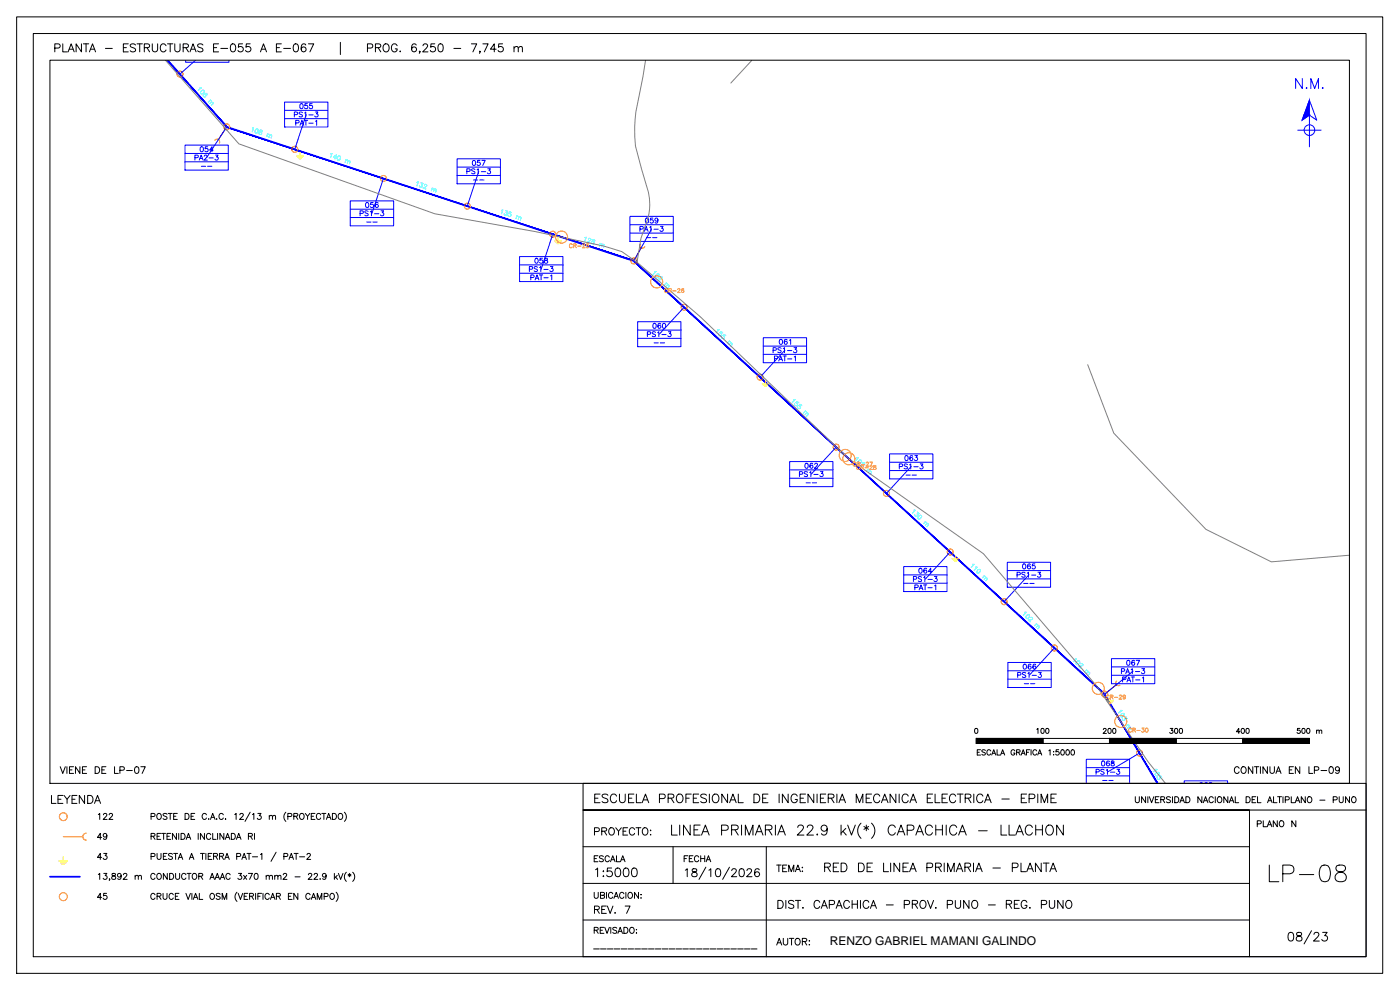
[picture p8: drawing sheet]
<svg xmlns="http://www.w3.org/2000/svg" width="420mm" height="297mm" viewBox="0 0 420 297" stroke-linecap="round" stroke-linejoin="round" font-family="sans-serif">
<!-- layer: RP_CONDUCTOR -->
<path d="M331.4 208.4l15.8 26.6h.3zM331.4 208.4l.2-.2 15.9 26.8zM190.2 78.4l141.2 130 .2-.2zM190.3 78.2l141.3 130-141.4-129.8zM68 38.2l122.2 40.2 .1-.2zM68.1 38l122.2 40.2-122.3-40zM50.1 18.1l17.9 20.1 .1-.2zM50.1 18.1h.4l17.6 19.9z" fill="#00f" stroke="#00f" stroke-width=".3"/>
<!-- layer: RP_POSTE -->
<g fill="none" stroke="#f00" stroke-width=".3">
<circle cx="54" cy="22.2" r=".9"/>
<circle cx="68" cy="38.1" r=".9"/>
<circle cx="88.5" cy="44.8" r=".9"/>
<circle cx="115.1" cy="53.5" r=".9"/>
<circle cx="140.2" cy="61.8" r=".9"/>
<circle cx="165.9" cy="70.3" r=".9"/>
<circle cx="190.2" cy="78.3" r=".9"/>
<circle cx="205.3" cy="92.2" r=".9"/>
<circle cx="228.1" cy="113.2" r=".9"/>
<circle cx="250.9" cy="134.2" r=".9"/>
<circle cx="266" cy="148" r=".9"/>
<circle cx="285.2" cy="165.6" r=".9"/>
<circle cx="301.4" cy="180.5" r=".9"/>
<circle cx="316.4" cy="194.4" r=".9"/>
<circle cx="342" cy="226" r=".9"/>
<circle cx="19" cy="245" r="1.17"/>
</g>
<!-- layer: RP_CUADROPOSTE -->
<g fill="none" stroke="#00f" stroke-width=".3">
<path d="M55.7 18.1v.6h13v-.6M58.7 18.1l-4.7 4.1M68 38.1l-6 9.2M85.4 30.6h13v7.5h-13zM85.4 33.1h13M85.4 35.6h13M91.9 34.4l-3.4 10.4M55.5 43.5h13v7.5h-13zM55.5 46h13M55.5 48.5h13M115.1 53.6l-3.5 10.4M137.2 47.7h13v7.4h-13z"/>
<path d="M137.2 50.2h13M137.2 52.6h13M143.7 51.4l-3.5 10.5M105.1 60.3h13v7.5h-13zM105.1 62.8h13M105.1 65.3h13M155.9 77h13.1v7.5h-13.1zM155.9 79.5h13.1M165.9 70.3l-3.5 10.4M189.1 64.9h13v7.5h-13zM189.1 67.4h13M189.1 69.9h13"/>
<path d="M195.6 68.7l-5.4 9.6M155.9 82h13.1M191.4 96.5h13v7.5h-13zM191.4 99h13M205.3 92.2l-7.4 8.1M191.4 101.5h13M229.1 101.3h13v7.5h-13zM229.1 103.8h13M229.1 106.3h13M235.6 105.1l-7.5 8.1M237 138.5h13v7.5h-13zM250.9 134.2l-7.4 8"/>
<path d="M267 136.2h13v7.5h-13zM267 138.7h13M273.5 139.9l-7.5 8.1M237 141h13M237 143.5h13M267 141.2h13M271.2 170h13v7.5h-13zM271.2 172.5h13M271.2 175h13M285.2 165.6l-7.5 8.1M302.3 168.7h13v7.5h-13zM302.3 171.2h13"/>
<path d="M302.3 173.7h13M308.8 172.5l-7.5 8M302.5 198.8h13v7.5h-13zM316.4 194.4l-7.4 8.1M333.6 197.6h13v7.5h-13zM302.5 201.3h13M302.5 203.8h13M333.6 200.1h13M333.6 202.6h13M340.1 201.4l-8.6 6.9M326 235v-7.2h13v7.2M326 230.3h13"/>
<path d="M326 232.8h13M342 226l-9.5 5.6M355.4 235v-.7h13v.7"/>
</g>
<!-- layer: RP_RETENIDA -->
<path d="M68 38.1l-2.4 3.8M192.1 73.3a.79 .79 0 0 0 .3 1.1 .79 .79 0 0 0 1.1-.4M192.4 74.4l-2.2 3.9M335 205.5l-3.5 2.8M335.1 204.3a.79 .79 0 0 0-.1 1.2 .79 .79 0 0 0 1.1 .1M19 251h5.8M25.9 250a1.05 1.05 0 0 0-1.1 1 1.05 1.05 0 0 0 1.1 1.1" fill="none" stroke="#f00" stroke-width=".3"/>
<!-- layer: RP_VANO -->
<g fill="none" stroke="#0ff" stroke-width=".3">
<path d="M60 26.2l.5 .1-1 .9M60.5 27.2l.5-.2a.59 .59 0 0 1 0 .9 .59 .59 0 0 1-.9-.1zM61.2 28.4a.4 .4 0 0 1 .6 .2 .4 .4 0 0 1-.4 .5 .4 .4 0 0 1-.4-.5l.9-.6 .2 .5M63 30.2l.5 .3-.6 .6M63.2 30l-.7 .6M63.4 30.7l.4 .1 .2 .2-.6 .6M75.8 38.5l.3-.2-.4 1.2M76.8 38.8l.2-.1a.59 .59 0 0 1 .4 .8 .59 .59 0 0 1-.8 .3zM78 39.1v.3a.53 .53 0 0 1 .5 .3 .53 .53 0 0 1-.2 .7l-.6-.2a.54 .54 0 0 1 .2-.6 .54 .54 0 0 1 .7 0l.1-.4zM80.3 40.4h.6l-.2 .8M80.3 40.2l-.2 .8M80.9 40.6h.7l-.2 .8"/>
<path d="M99.3 46.2l.3-.1-.4 1.2M100.9 47.4l-.8-.3 .8-.6-.4 1.2M101.5 46.9l.2-.1a.6 .6 0 0 1 .4 .8 .6 .6 0 0 1-.8 .3zM103.8 48.1l.3-.1 .3 .2-.2 .7M103.8 47.9l-.2 .8M104.4 48.4l.4-.2 .3 .2-.2 .8M125.1 54.7l.4-.1-.4 1.2M126.3 54.8l.7 .3-.5 .3a.43 .43 0 0 1 .2 .5 .43 .43 0 0 1-.4 .4 .43 .43 0 0 1-.4-.5M127.4 55.5l.3-.2 .4 .4-1.1 .7 .8 .3M129.6 56.6l.7 .1-.2 .8M129.7 56.4l-.2 .8M130.3 56.9h.6l-.2 .8"/>
<path d="M150.6 63.1l.3-.2-.4 1.3M151.7 63.2l.7 .2-.5 .4a.43 .43 0 0 1 .1 .7 .43 .43 0 0 1-.7-.3M153.5 63.8l-.6-.2-.2 .5a.46 .46 0 0 1 .7 .2 .46 .46 0 0 1-.3 .6 .46 .46 0 0 1-.6-.3M155.1 65h.6l-.2 .8M155.1 64.8l-.2 .8M155.7 65.2h.7l-.2 .8M180.1 73.2l.3-.1 .3 .2-.2 .7M180.1 73l-.2 .8M180.7 73.5l.4-.2 .3 .2-.2 .8M196.5 81.4l.4 .1-.9 .9M196.9 82.5l.6-.4a.59 .59 0 0 1 .1 .9 .59 .59 0 0 1-.9 0zM198.2 83.1l.4-.1 .2 .5-1.4 .2 .7 .6"/>
<path d="M215.4 98.9h.4l-.9 1M216.9 99.9l-.4-.4-.5 .4a.45 .45 0 0 1 .5 .4 .45 .45 0 0 1-.5 .4 .45 .45 0 0 1-.4-.5M217.8 100.7l-.4-.4-.5 .4a.46 .46 0 0 1 .6 .4 .46 .46 0 0 1-.6 .5 .46 .46 0 0 1-.3-.6M218.7 102.5l.6 .3-.5 .6M218.9 102.3l-.6 .6M219.2 103h.4l.2 .2-.5 .7M238.2 119.9h.4l-.9 .9M239.7 120.9l-.4-.4-.5 .3a.46 .46 0 0 1 .6 .5 .46 .46 0 0 1-.5 .4 .46 .46 0 0 1-.4-.5M240.6 121.7l-.4-.4-.4 .4a.46 .46 0 0 1 .5 .4 .46 .46 0 0 1-.6 .5 .46 .46 0 0 1-.3-.6M241.5 123.5h.4l.2 .3-.5 .6M241.7 123.3l-.6 .6M242 123.9l.6 .3-.5 .7"/>
<path d="M274.3 153l.4 .1-.9 .9M275.3 153.7l.5 .4-.6 .1a.43 .43 0 0 1-.2 .8 .43 .43 0 0 1-.5-.7M275.8 154.8l.4-.2a.6 .6 0 0 1 .2 .9 .6 .6 0 0 1-1-.1zM277.6 156.7h.4l.2 .2-.5 .7M277.8 156.5l-.6 .6M278.1 157.1l.6 .3-.5 .6M292 169.3h.4l-.9 1M292.9 170.1h.4l-.9 1M293.4 171.1l.5-.3a.59 .59 0 0 1 .1 .9 .59 .59 0 0 1-.9 0zM295.3 172.9h.4l.1 .3-.5 .6M295.4 172.7l-.5 .7M295.8 173.4h.4l.1 .3-.5 .6"/>
<path d="M307.6 183.7h.4l-.9 1M308.2 184.6l.4-.2a.6 .6 0 0 1 .1 .9 .6 .6 0 0 1-.9-.1zM309.3 185.3h.4l.2 .5-1.3 .2 .6 .6M310.9 187.3h.4l.2 .3-.5 .6M311.1 187.1l-.6 .7M311.4 187.8l.6 .3-.5 .6M322.7 197.6h.4l-.9 .9M323.2 198.5l.5-.2a.59 .59 0 0 1 .1 .8 .59 .59 0 0 1-.9 0zM324.4 199.2l.4-.1 .2 .6-1.4 .2 .7 .6M326 201.2l.6 .3-.5 .6M326.1 201l-.5 .6M326.5 201.6l.4 .1 .2 .2-.5 .7"/>
<path d="M336.3 214.4l.9-.3a.6 .6 0 0 1-.2 .9 .6 .6 0 0 1-.8-.3zM336.4 213.1l.4 .1-1.1 .7M337.9 215l.3 .6-.6-.1a.43 .43 0 0 1-.4 .7 .43 .43 0 0 1-.3-.7M346.8 232.1l.9-.4a.6 .6 0 0 1-.2 .9 .6 .6 0 0 1-.8-.3zM346.9 230.8l.4 .1-1.2 .6M348.3 232.7l.4 .6-.6-.1a.43 .43 0 0 1-.5 .7 .43 .43 0 0 1-.2-.8"/>
</g>
<!-- layer: RP_PTIERRA -->
<g fill="none" stroke="#ff0" stroke-width=".3">
<path d="M89.1 46.8h2M89.4 47.2h1.3M89.8 47.6h.6M90.1 45.8v1M166.5 72.3h2M166.8 72.7h1.3M167.2 73.1h.6M167.5 71.3v1M228.7 115.2h2M229.1 115.6h1.3M229.4 116h.6M229.7 114.2v1"/>
<path d="M285.7 167.6h2.1M286.1 168h1.3M286.4 168.5h.7M286.7 166.7v.9M17.7 258.3h2.6M18.1 258.9h1.7M18.6 259.4h.8M19 257.1v1.2"/>
</g>
<!-- layer: VIAS -->
<path d="M49.7 18.1l22 25.1 58.8 20.9 30.1 5.4 20.7 4.3 5.3 1.7 4.6 3.2 18.9 16.3 44.5 42.5 40.5 28.6 34 39.7 15.5 22.8 5.2 6.4M193.7 18.1l-2.9 15.5a36 36 0 0 0 1.7 17l2.1 7.1a16.1 16.1 0 0 1-.1 7.6l-2.1 6.2-1.2 7.2M225.7 18.1l-6.4 6.8M326.4 109.4l7.9 20.6 27.6 28.8 19.7 9.8 23.4-2" fill="none" stroke="#808080" stroke-width=".3"/>
<!-- layer: CRUCES -->
<g fill="none" stroke="#ff7f00" stroke-width=".3">
<circle cx="168.5" cy="71.1" r="1.81"/>
<circle cx="197.1" cy="84.6" r="1.81"/>
<circle cx="253.7" cy="136.6" r="1.81"/>
<circle cx="254.8" cy="137.6" r="1.81"/>
<circle cx="329.6" cy="206.5" r="1.81"/>
<circle cx="336.3" cy="216.5" r="1.81"/>
<circle cx="19" cy="269" r="1.2"/>
</g>
<!-- layer: MARCO -->
<path d="M5 5.1h410v286.9h-410zM10 10.1h400v276.9h-400zM15 18.1h390v216.9h-390z" fill="none" stroke="#000" stroke-width=".3"/>
<!-- layer: NM -->
<g fill="none" stroke="#00f" stroke-width=".3">
<path d="M389.5 39.1h7M393 30.1l2.2 6-2.2-1.5-2.2 1.5zM393 34.6v9.5"/>
<circle cx="393" cy="39" r="1.6"/>
</g>
<path d="M393 30.1v4.5h-1.7zM391.3 34.6l-.5 1.5 2.2-1.5z" fill="#00f" stroke="#00f" stroke-width=".3"/>
<!-- layer: ROTULO -->
<g fill="none" stroke="#000" stroke-width=".3">
<path d="M16.4 14.4h1.1a.64 .64 0 0 0 .6-.6 .64 .64 0 0 0-.6-.6h-1.1v2.4M18.8 13.2v2.4h1.4M20.4 15.6l1-2.4 .9 2.4M20.8 14.8h1.1M24.4 13.2v2.4l-1.6-2.4v2.4M25 13.2h1.6M25.8 13.2v2.4M26.8 15.6l1-2.4 .9 2.4M27.2 14.8h1.1M31.6 14.5h2.1M37 14.3h.9M38.5 13.2h-1.5v2.4h1.5"/>
<path d="M40.7 13.5a.9 .9 0 0 0-.9-.4 .9 .9 0 0 0-.7 .6l.2 .4 1.1 .4 .3 .7a1.07 1.07 0 0 1-1.6 0M41.1 13.2h1.6M41.9 13.2v2.4M43.3 14.3l1.4-.1 .2-.3-.1-.5-.5-.2h-1v2.4M44.1 14.3l.8 1.3M45.7 13.2v1.7a.81 .81 0 0 0 .8 .7 .81 .81 0 0 0 .8-.7v-1.7M49.8 13.7a.88 .88 0 0 0-1-.6 .88 .88 0 0 0-.7 1v.6a.88 .88 0 0 0 .7 .9 .88 .88 0 0 0 1-.6M50.3 13.2h1.6M51.1 13.2v2.4M52.5 13.2v1.7a.8 .8 0 0 0 .7 .7 .8 .8 0 0 0 .8-.7v-1.7M55 14.3l1.3-.1 .3-.3-.1-.5-.5-.2h-1v2.4M55.8 14.3l.8 1.3"/>
<path d="M57 15.6l.9-2.4 .9 2.4M57.4 14.8h1.1M60.9 13.5a.89 .89 0 0 0-.9-.4 .89 .89 0 0 0-.7 .6l.2 .4 1.2 .4 .2 .7a1.05 1.05 0 0 1-1.6 0M64.1 14.3h.9M65.6 13.2h-1.5v2.4h1.5M66.3 14.5h2M69.5 13.3a.76 .76 0 0 1 1.1 .3 1.12 1.12 0 0 1 .1 1.4 1.12 1.12 0 0 1-1.2 .4l-.4-.9zM72.8 13.2h-1.2l-.1 1a.85 .85 0 0 1 1.3 0 .85 .85 0 0 1-.1 1.2 .85 .85 0 0 1-1.3-.3M75.1 13.2h-1.2l-.1 1a.85 .85 0 0 1 1.3 0 .85 .85 0 0 1-.2 1.2 .85 .85 0 0 1-1.2-.3M78.2 15.6l.9-2.4 .9 2.4M78.5 14.8h1.2M83 14.3h.9"/>
<path d="M84.4 13.2h-1.4v2.4h1.4M85.1 14.5h2.1M88.3 13.3a.76 .76 0 0 1 1.2 .3l.1 .6a1.03 1.03 0 0 1-.9 1.4 1.55 1.55 0 0 1-.4-2.3zM91.8 13.5a.67 .67 0 0 0-.7-.4 .67 .67 0 0 0-.6 .5 1.38 1.38 0 0 0 .6 2 .75 .75 0 0 0 .8-.7 .75 .75 0 0 0-.7-.8 .75 .75 0 0 0-.8 .7M92.6 13.2h1.5l-1.1 2.4M102.2 12.7v3.7M110.3 14.4l1.4-.1 .2-.3-.1-.6-.5-.2h-1v2.4M112.7 14.3l1.3-.1 .3-.6-.6-.4h-1v2.4M113.5 14.3l.8 1.3M115.4 13.3a1.19 1.19 0 0 1 1.5 .8 1.19 1.19 0 0 1-.8 1.5 1.25 1.25 0 0 1-1.2-.9 1.25 1.25 0 0 1 .5-1.4zM119.2 13.7a.88 .88 0 0 0-1-.6 .88 .88 0 0 0-.7 1v.6a.86 .86 0 0 0 .8 .9 .86 .86 0 0 0 .9-.9h-.6M120 15.4h.2z"/>
<path d="M124.9 13.5a.69 .69 0 0 0-1-.2 1.38 1.38 0 0 0 .4 2.3 .75 .75 0 0 0 .7-.8 .75 .75 0 0 0-.7-.7 .75 .75 0 0 0-.8 .7M126 15.4h-.2h.2l-.2 .6M127 13.7l.2-.4 .7-.1 .3 .2 .1 .5-1.4 1.7h1.5M130.5 13.2h-1.2l-.1 1a.84 .84 0 0 1 1.3 0 .84 .84 0 0 1-.1 1.2 .84 .84 0 0 1-1.3-.3M131.8 13.3a.76 .76 0 0 1 1.1 .3l.1 .6a1.03 1.03 0 0 1-.9 1.4 1.55 1.55 0 0 1-.3-2.3zM136.2 14.5h2.1M141.5 13.2h1.6l-1.2 2.4M144.1 15.4h-.2h.2l-.2 .6M144.9 13.2h1.6l-1.1 2.4M148.9 14.8h-1.7l1.1-1.6v2.4M150.8 13.2h-1.1l-.1 1a.84 .84 0 0 1 1.3 0 .84 .84 0 0 1-.2 1.2 .84 .84 0 0 1-1.2-.3M154.3 14.4l.5-.4 .6 .1 .1 1.5"/>
<path d="M154.3 14v1.6M155.5 14.4l.6-.4 .6 .1 .1 1.5M292.7 218.6a.74 .74 0 0 1 .9 .6 .74 .74 0 0 1-.5 .9l-.6-.3zM175 235h235v52h-235zM293 221.6h20v1.5h-20zM293.3 225.7h.6M294.3 224.9h-1v1.7h1M295.7 225.2l-.4-.3-.6 .3v.3l1 .4v.4l-.4 .3-.6-.3M297.3 225.3a.59 .59 0 0 0-.6-.4 .59 .59 0 0 0-.5 .7v.3a.59 .59 0 0 0 .5 .7 .59 .59 0 0 0 .6-.4M297.6 226.6l.6-1.7 .7 1.7M297.9 226h.7M299.2 224.9v1.7h.9"/>
<path d="M300.3 226.6l.6-1.7 .6 1.7M300.5 226h.8M304.6 225.3a.59 .59 0 0 0-.7-.4 .59 .59 0 0 0-.5 .7v.3a.57 .57 0 0 0 .6 .7 .57 .57 0 0 0 .6-.7h-.4M305.1 225.7l.9-.1 .1-.5-1-.2v1.7M305.6 225.7l.6 .9M306.5 226.6l.6-1.7 .6 1.7M306.7 226h.8M308.1 225.7h.6M309.1 224.9h-1v1.7M309.4 224.9v1.7M311.1 225.3a.59 .59 0 0 0-.7-.4 .59 .59 0 0 0-.4 .7v.3a.59 .59 0 0 0 .4 .7 .59 .59 0 0 0 .7-.4M311.4 226.6l.6-1.7 .6 1.7"/>
<path d="M311.7 226h.7M313 221.6h20v1.5h-20zM314.8 225.3l.4-.4v1.7M316.2 225.5h.1M316.2 226.4h.1M317.7 224.9h-.7l-.1 .7a.57 .57 0 0 1 .9 0 .57 .57 0 0 1-.2 .9 .57 .57 0 0 1-.8-.2M318.6 225a.79 .79 0 0 1 .9 .6 .79 .79 0 0 1-.5 1l-.6-.3-.1-.7zM320.1 225a.79 .79 0 0 1 .9 .6 .79 .79 0 0 1-.5 1l-.5-.3-.1-.7zM321.6 225a.79 .79 0 0 1 1 .6 .79 .79 0 0 1-.6 1l-.5-.3-.1-.7zM333 221.6h20v1.5h-20zM340.7 239v1.3l.5 .5 .6-.2 .1-1.6M343.8 239v1.8l-1.2-1.8v1.8"/>
<path d="M344.5 239v1.8M344.9 239l.7 1.8 .7-1.8M346.7 239.9h.7M347.8 239h-1.1v1.8h1.1M348.4 239.9l1-.1 .1-.6-1.1-.2v1.8M349 239.9l.5 .9M351.3 239.3l-.5-.3-.6 .1v.6l.9 .4 .2 .5-.5 .2-.7-.2M351.9 239v1.8M352.6 239h.5a.95 .95 0 0 1 .7 .9 .95 .95 0 0 1-.7 .9h-.5zM353 221.6h20v1.5h-20zM355.9 239h.6a.95 .95 0 0 1 .6 .9 .95 .95 0 0 1-.6 .9h-.6zM360.7 239v1.8l-1.2-1.8v1.8"/>
<path d="M364.1 239.5a.66 .66 0 0 0-.7-.5 .66 .66 0 0 0-.6 .7v.5a.67 .67 0 0 0 .6 .6 .67 .67 0 0 0 .7-.4M364.7 239v1.8M365.5 239.3l.2-.2a.84 .84 0 0 1 1 .8 .84 .84 0 0 1-1 .9l-.4-.6zM368.5 239v1.8l-1.2-1.8v1.8M370.7 239v1.8h1.1M373 221.6h20v1.5h-20zM374 239h.6a.97 .97 0 0 1 .6 .9 .97 .97 0 0 1-.6 .9h-.6zM375.8 239.9h.7M376.9 239h-1.1v1.8h1.1M377.4 239v1.8h1M382.2 239v1.8h1M383.4 239h1.2"/>
<path d="M384 239v1.8M385 239v1.8M385.7 240l1.1-.1v-.7l-1.1-.2v1.8M387.5 239v1.8h1.1M391.7 239v1.8l-1.2-1.8v1.8M392.7 239.1a.84 .84 0 0 1 1 .8 .84 .84 0 0 1-1 .9l-.4-.6zM400.1 240l1.1-.1v-.7l-1.1-.2v1.8M401.9 239v1.3l.5 .5 .6-.2 .1-1.6M405 239v1.8l-1.2-1.8v1.8M406 239.1a.84 .84 0 0 1 1 .8 .84 .84 0 0 1-1 .9l-.4-.6zM175 254h200M201.5 247.6v3h1.8"/>
<path d="M202 254v11.1M204 247.6v3M207.1 247.6v3l-2-3v3M208.3 249h1.1M210.1 247.6h-1.8v3h1.8M210.5 250.6l1.2-3 1.1 3M211 249.5h1.4M216.6 249.1l1.7-.1a.79 .79 0 0 0 .2-.9 .79 .79 0 0 0-.7-.5h-1.2v3M219.6 249l1.7-.2 .3-.4-.2-.6-.6-.2h-1.2v3M220.6 249l1 1.6M222.5 247.6v3M223.7 250.6v-3l1.1 3 1.2-3v3"/>
<path d="M226.7 250.6l1.1-3 1.2 3M227.1 249.5h1.5M229.7 249l1.7-.2 .3-.4-.1-.6-.6-.2h-1.3v3M230 254v33M230.7 249l1 1.6M232.7 247.6v3M233.4 250.6l1.1-3 1.2 3M233.8 249.5h1.5M239.4 248.3l.2-.5 .4-.2 .8 .1a.66 .66 0 0 1 .2 1l-1.7 1.9h2M242.3 248.3l.1-.5 .4-.2 .9 .1a.66 .66 0 0 1 .1 1l-1.7 1.9h2M245.3 250.3v.3zM248.3 248.5a.93 .93 0 0 1-1.3 .9 .93 .93 0 0 1-.4-1.5 .93 .93 0 0 1 1.5 .1 2.71 2.71 0 0 1-.3 2.4 .87 .87 0 0 1-1.3-.3"/>
<path d="M252.4 247.6v3M253 249.4l1 1.2M253.8 248.5l-1.4 1.5M254.4 247.6l1.1 3 1.2-3M258.4 247a3.1 3.1 0 0 0 0 4.6M259.3 248l1.4 .8M260 247.6v1.7M260.7 248l-1.4 .8M261.6 247a3.1 3.1 0 0 1 0 4.6M268.7 248.3a1.1 1.1 0 0 0-1.3-.8 1.1 1.1 0 0 0-.8 1.2 1.32 1.32 0 0 0 .2 1.4 1.32 1.32 0 0 0 1.5 .3l.4-.6M269.3 250.6l1.1-3 1.1 3M269.7 249.5h1.4"/>
<path d="M272.3 249.1h1.3a.78 .78 0 0 0 .7-.8 .78 .78 0 0 0-.7-.7h-1.3v3M274.8 250.6l1.2-3 1.1 3M275.3 249.5h1.4M279.8 248.3a1.1 1.1 0 0 0-1.2-.8 1.1 1.1 0 0 0-.9 1.2 1.31 1.31 0 0 0 .3 1.4 1.31 1.31 0 0 0 1.4 .3l.4-.6M280.8 249h2M280.8 247.6v3M282.8 247.6v3M284 247.6v3M287.1 248.3a1.1 1.1 0 0 0-1.2-.8 1.1 1.1 0 0 0-.9 1.2 1.31 1.31 0 0 0 .3 1.4 1.31 1.31 0 0 0 1.4 .3l.4-.6M287.7 250.6l1.1-3 1.2 3M288.1 249.5h1.5M293.7 249.3h2.6"/>
<path d="M300.4 247.6v3h1.7M302.8 247.6v3h1.7M304.8 250.6l1.2-3 1.1 3M305.3 249.5h1.4M309.8 248.3a1.1 1.1 0 0 0-1.2-.8 1.1 1.1 0 0 0-.9 1.2 1.31 1.31 0 0 0 .3 1.4 1.31 1.31 0 0 0 1.4 .3l.4-.6M310.8 249h2M310.8 247.6v3M312.8 247.6v3M314.1 248a1.1 1.1 0 0 1 1.3-.4 1.1 1.1 0 0 1 .7 1.1 1.32 1.32 0 0 1-.3 1.4 1.32 1.32 0 0 1-1.4 .3 1.85 1.85 0 0 1-.3-2.4zM319.1 247.6v3l-2-3v3M354.1 240.8l.7-1.8 .7 1.8M354.4 240.2h.8"/>
<path d="M361.1 240.8l.7-1.8 .7 1.8M361.4 240.2h.8M368.9 240.8l.7-1.8 .7 1.8M369.2 240.2h.8M380.4 240.8l.7-1.8 .7 1.8M380.7 240.2h.8M388.7 240.8l.7-1.8 .7 1.8M389 240.2h.8M396.1 240.1h1.5M410 243h-235h200v44M175 276h200M175 265.1h200"/>
<path d="M178.3 267.7v1.3l.5 .5 .7-.2v-1.6M178.3 279.1l1.1-.1 .1-.6-1.2-.2v1.8M178.9 279.1l.6 .9M180.1 279.1h.7M180.2 268.6l1.1-.1v-.6l-1.1-.2v1.8l1.1-.1 .1-.4-.4-.4M181.3 278.2h-1.2v1.8h1.2M181.5 278.2l.7 1.8 .7-1.8M182 267.7v1.8M183.3 278.2v1.8M183.9 268.2a.66 .66 0 0 0-.8-.5 .66 .66 0 0 0-.5 .7 .74 .74 0 0 0 .2 1 .74 .74 0 0 0 1-.1l.1-.2M184.2 269.5l.7-1.8 .7 1.8M184.5 269h.9"/>
<path d="M185.1 278.5l-.4-.3-.8 .3 .2 .4 1 .6v.3l-.4 .2-.8-.2M185.7 279.4h.9M187.2 268.2a.66 .66 0 0 0-.7-.5 .66 .66 0 0 0-.6 .7 .74 .74 0 0 0 .3 1 .74 .74 0 0 0 1-.1v-.2M187.2 278.2h.6a.95 .95 0 0 1 .7 .9 .95 .95 0 0 1-.7 .9h-.6zM187.8 267.7v1.8M188.8 267.8a.84 .84 0 0 1 1 .8 .84 .84 0 0 1-1 .9l-.4-.6zM189.3 278.3a.84 .84 0 0 1 1.1 .8 .84 .84 0 0 1-1.1 .9l-.3-.6zM190.9 278.9h.2zM190.9 280h.2zM191.6 267.7v1.8l-1.2-1.8v1.8M192.3 268.4h.2zM192.3 269.5h.2z"/>
<path d="M205.7 261.1l.5-.4v2.3M207.8 260.8a.49 .49 0 0 0 .3 .8l.4 .1a.69 .69 0 0 1 .7 .6 .69 .69 0 0 1-.6 .7h-.4a.69 .69 0 0 1-.6-.7 .69 .69 0 0 1 .7-.6l.4-.1a.47 .47 0 0 0 .3-.8zM211.8 260.2l-2 3.6M212.7 261.1l.6-.4v2.3M215 260.8a.8 .8 0 0 1 1.2 .3 1.13 1.13 0 0 1 .1 1.3 1.13 1.13 0 0 1-1.3 .5 1.88 1.88 0 0 1 0-2.1zM218.9 260.2l-2 3.6M219.6 261.2l.5-.5h.4l.5 .4-.4 .8-1.1 1.1h1.6M222.1 260.8a.8 .8 0 0 1 1.2 .3 1.13 1.13 0 0 1 .1 1.3 1.13 1.13 0 0 1-1.3 .5l-.3-.9zM224.2 261.2l.4-.5h.5l.5 .4-.4 .8-1.1 1.1h1.6M227.8 261a.7 .7 0 0 0-1-.2 1.36 1.36 0 0 0 .5 2.2 .75 .75 0 0 0 .7-.7 .75 .75 0 0 0-.8-.7 .75 .75 0 0 0-.7 .6M185.4 280l.7-1.8 .7 1.8"/>
</g>
<!-- layer: 0 -->
<g fill="#000" stroke="#000" stroke-width=".3">
<path d="M293 221.6l20 1.5v-1.5zM293 221.6l20 1.5h-20z"/>
<path d="M333 221.6l20 1.5v-1.5zM333 221.6l20 1.5h-20z"/>
<path d="M373 221.6l20 1.5v-1.5zM373 221.6l20 1.5h-20z"/>
</g>
<!-- layer: RP_LEYENDA -->
<g fill="none" stroke="#000" stroke-width=".3">
<path d="M45.3 245l1.1-.1v-.7l-1.1-.1v1.8M45.3 250.9l1.1-.1v-.6l-1.1-.2v1.8M45.3 257l1.1-.1v-.7l-1.1-.1v1.8M45.9 250.9l.6 .9M47.1 256.1v1.2l.5 .6 .6-.3 .1-1.5M47.1 250.9h.7M47.2 244.3l.2-.2a.84 .84 0 0 1 1 .9 .84 .84 0 0 1-1 .8l-.3-.6zM48.2 250h-1.1v1.8h1.1M48.5 250h1.2M49 256.9h.7M49.1 250v1.8M50.1 244.3l-.4-.2-.8 .2 .2 .4 .9 .5 .1 .4-.4 .3-.8-.3"/>
<path d="M50.1 256.1h-1.1v1.8h1.1M50.1 250.9h.7M50.5 244.1h1.2M51.1 244.1v1.8M51.2 250h-1.1v1.8h1.1M51.8 256.3l-.5-.2-.7 .2 .1 .4 1 .5-.1 .6-.6 .1-.4-.3M52.1 244.9h.7M52.1 256.1h1.2M52.7 256.1v1.8M53 250v1.8l-1.2-1.8v1.8M53.2 244.1h-1.1v1.8h1.1M53.5 257.9l.7-1.8 .6 1.8"/>
<path d="M53.6 250v1.8M53.7 257.2h.9M54.3 250h.6a.95 .95 0 0 1 .7 .9 .95 .95 0 0 1-.7 .9h-.6zM55.5 244.1h.6a.96 .96 0 0 1 .7 .9 .96 .96 0 0 1-.7 .9h-.6zM55.9 251.8l.7-1.8 .6 1.8M56.1 251.3h.9M56.8 257.9l.7-1.8 .7 1.8M57.1 257.2h.8M57.3 244.9h.7M58.4 244.1h-1.1v1.8h1.1M59.5 250v1.8M60.2 256.1h1.2"/>
<path d="M60.8 256.1v1.8M61.4 250v1.8l-1.2-1.8v1.8M61.8 256.1v1.8M62 244.5a.67 .67 0 0 0-.8-.4 .67 .67 0 0 0-.5 .6 .75 .75 0 0 0 .2 1 .75 .75 0 0 0 1-.1l.1-.2M62.5 256.9h.7M62.6 245.8h.1zM63.2 245.9l.6-1.8 .7 1.8M63.2 250.5a.67 .67 0 0 0-.7-.5 .67 .67 0 0 0-.5 .7v.5a.67 .67 0 0 0 .5 .6 .67 .67 0 0 0 .7-.4M63.4 245.2h.9M63.6 256.1h-1.1v1.8h1.1M63.8 250v1.8h1.1M64.1 256.9l1-.1 .1-.6-1.1-.1v1.8"/>
<path d="M64.7 256.9l.6 1M65 245.8h.1zM65.3 250v1.8M65.9 256.9l1-.1 .1-.6-1.1-.1v1.8M66.5 256.9l.6 1M67 244.5a.67 .67 0 0 0-.7-.4 .67 .67 0 0 0-.6 .6 .75 .75 0 0 0 .2 1 .75 .75 0 0 0 1-.1l.1-.2M67.2 250v1.8l-1.2-1.8v1.8M67.4 257.9l.7-1.8 .7 1.8M67.6 245.8h.2zM67.6 251.8l.7-1.8 .7 1.8M67.7 257.2h.9M67.9 251.3h.8"/>
<path d="M69.4 250h.6a.97 .97 0 0 1 .6 .9 .97 .97 0 0 1-.6 .9h-.6zM70.4 244.4l.5-.3v1.8M71 251.8l.6-1.8 .7 1.8M71 257l1.1-.1 .1-.7-1.2-.1v1.8M71.2 251.3h.9M72 244.5l.3-.4 .7 .3-1.1 1.5h1.2M72.6 257.9l.7-1.8 .7 1.8M72.8 257.2h.9M74.1 256.1h1.2M74.5 250.9l1.1-.1 .1-.6-1.2-.2v1.8M74.7 256.1v1.8M75.1 243.7l-1.6 2.8"/>
<path d="M75.2 250.9l.6 .9M75.8 244.4l.4-.3v1.8M75.8 257.1h1.5M76.4 250v1.8M77.4 244.1h.9l-.5 .6a.6 .6 0 0 1 .6 .6 .6 .6 0 0 1-.5 .6 .6 .6 0 0 1-.7-.4M78.2 256.4l.4-.3v1.8M80.8 245l.4-.3h.5l.1 1.2M80.8 244.7v1.2M81.8 245l.4-.3h.4l.1 1.2M82.9 255.7l-1.6 2.8M85.2 257l1-.1 .1-.7-1.1-.1v1.8M85.8 243.7a1.88 1.88 0 0 0 0 2.8"/>
<path d="M86.4 245l1-.1 .1-.7-1.1-.1v1.8M86.7 257.9l.7-1.8 .7 1.8M87 257.2h.8M88.2 244.9l1-.1 .1-.6-1.1-.1v1.8M88.3 256.1h1.2M88.8 244.9l.6 1M88.9 256.1v1.8M89.9 257.1h1.5M90.1 244.3l.2-.2a.84 .84 0 0 1 1 .9 .84 .84 0 0 1-1 .8l-.4-.6zM91.6 244.1l.7 .8v1M92.1 256.5l.4-.4h.5l.2 .3-.3 .6-.8 .9h1.1M93 244.1l-.7 .8"/>
<path d="M93.4 244.9h.7M94.5 244.1h-1.1v1.8h1.1M96.2 244.5a.67 .67 0 0 0-.7-.4 .67 .67 0 0 0-.5 .6 .75 .75 0 0 0 .2 1 .75 .75 0 0 0 1-.1v-.2M96.6 244.1h1.2M97.2 244.1v1.8M98 245.9l.6-1.8 .7 1.8M98.2 245.2h.9M99.8 244.1h.6a.95 .95 0 0 1 .6 .9 .95 .95 0 0 1-.6 .9h-.6zM101.6 244.3l.2-.2a.84 .84 0 0 1 1.1 .9 .84 .84 0 0 1-1.1 .8l-.3-.6zM103.4 243.7a1.88 1.88 0 0 1 0 2.8M29.5 262.4l.4-.3v1.7M31.1 262.1h1l-.5 .6a.6 .6 0 0 1 .4 1 .6 .6 0 0 1-1-.2"/>
<path d="M32.9 263.8h-.1h.1l-.1 .4M33.7 262.1v.5l.8 .3 .2 .4a.63 .63 0 0 1-.5 .6 .63 .63 0 0 1-.7-.4l.3-.6 .8-.4v-.4zM36.4 262.6a.56 .56 0 0 1-.8 .5 .56 .56 0 0 1-.2-.9 .56 .56 0 0 1 .9 .1l.1 .3a.85 .85 0 0 1-.7 1.2l-.4-.2M37 262.5l.4-.4h.3l.4 .3-.3 .6-.8 .8h1.2M40.6 263l.4-.4 .4 .1 .1 1.1M40.6 262.6v1.2M41.5 263l.4-.4 .5 .1v1.1M46.5 262.5a.65 .65 0 0 0-.7-.5 .65 .65 0 0 0-.5 .7v.5a.65 .65 0 0 0 .5 .7 .65 .65 0 0 0 .7-.5M46.5 268.5a.65 .65 0 0 0-.7-.5 .65 .65 0 0 0-.5 .7v.5a.65 .65 0 0 0 .5 .7 .65 .65 0 0 0 .7-.5M47.1 268.9l1.1-.1v-.6l-1.1-.2v1.9M47.4 262.1a.84 .84 0 0 1 1 .8 .84 .84 0 0 1-1 .9l-.3-.6zM47.7 268.9l.6 1"/>
<path d="M48.9 268v1.3l.5 .6 .6-.3 .1-1.6M50.2 262.1v1.7l-1.2-1.7v1.7M50.9 262.1h.6a.95 .95 0 0 1 .6 .8 .95 .95 0 0 1-.6 .9h-.6zM52 268.5a.65 .65 0 0 0-.7-.5 .65 .65 0 0 0-.6 .7v.5a.65 .65 0 0 0 .6 .7 .65 .65 0 0 0 .7-.5M52.6 268.9h.7M52.7 262.1v1.2l.5 .5 .6-.2 .1-1.5M53.7 268h-1.1v1.9h1.1M55.8 262.5a.67 .67 0 0 0-.8-.5 .67 .67 0 0 0-.5 .7v.5a.67 .67 0 0 0 .5 .7 .67 .67 0 0 0 .8-.5M55.8 268l.7 1.9 .6-1.9M56.1 262.1h1.2M56.7 262.1v1.7M57.6 268v1.9"/>
<path d="M57.8 262.3l.2-.2a.84 .84 0 0 1 1.1 .8 .84 .84 0 0 1-1.1 .9l-.3-.6zM58 269.9l.7-1.9 .7 1.9M58.3 269.2h.8M59.6 262.9l1.1-.1 .1-.6-1.2-.1v1.7M59.8 268v1.9h1.1M60.2 262.9l.7 .9M63 263.8l.7-1.7 .7 1.7M63.2 263.3h.9M63.3 268.1a.84 .84 0 0 1 1.1 .9 .84 .84 0 0 1-1.1 .8l-.3-.6zM64.5 263.8l.7-1.7 .7 1.7M64.8 263.3h.8M66.1 263.8l.7-1.7 .6 1.7"/>
<path d="M66.1 268.3l-.5-.3-.7 .3 .1 .4 1.1 .6v.3l-.5 .3-.7-.3M66.3 263.3h.9M66.7 269.9v-1.9l.7 1.9 .7-1.9v1.9M69.1 262.5a.65 .65 0 0 0-.8-.5 .65 .65 0 0 0-.5 .7v.5a.65 .65 0 0 0 .5 .7 .65 .65 0 0 0 .8-.5M71.1 267.7a1.88 1.88 0 0 0 0 2.8M71.5 268l.7 1.9 .6-1.9M71.6 262.1h.9l-.5 .6a.6 .6 0 0 1 .4 1 .6 .6 0 0 1-1-.2M73.1 262.6l.9 1.2M73.3 268.9h.7M74 262.6l-.9 1.2M74.4 268h-1.1v1.9h1.1M74.5 262.1h1.3l-.9 1.7"/>
<path d="M74.9 268.9l1-.1 .1-.6-1.1-.2v1.9M75.5 268.9l.6 1M76.5 262.1h.3a.93 .93 0 0 1 .7 .8 .93 .93 0 0 1-.7 .9 1.12 1.12 0 0 1-.3-1.7zM76.7 268v1.9M77.4 268.9h.7M78.5 268h-1.1v1.9M78.9 268v1.9M79.9 263l.4-.4 .4 .1 .1 1.1M79.9 262.6v1.2M80.8 263l.4-.4 .5 .1 .1 1.1M80.8 268.5a.66 .66 0 0 0-.7-.5 .66 .66 0 0 0-.6 .7 .74 .74 0 0 0 .3 1 .74 .74 0 0 0 .9-.1l.1-.2M81.2 269.9l.7-1.9 .6 1.9"/>
<path d="M81.4 269.2h.9M82.4 263l.5-.4 .4 .1 .1 1.1M82.4 262.6v1.2M83 268.9l1-.1 .1-.6-1.1-.2v1.9M83.4 263l.4-.4 .4 .1 .1 1.1M83.6 268.9l.6 1M85 262.5l.4-.4h.5l.1 .3-.2 .6-.9 .8h1.2M86.6 268.9h.6M87.7 268h-1.1v1.9h1.1M88.5 263.1h1.6M89.4 268v1.9l-1.2-1.9v1.9M92.6 262.5l.3-.4h.5l.2 .3-.3 .6-.8 .8h1.2"/>
<path d="M93.1 268.5a.66 .66 0 0 0-.8-.5 .66 .66 0 0 0-.5 .7 .74 .74 0 0 0 .2 1 .74 .74 0 0 0 1-.1l.1-.2M93.4 269.9l.7-1.9 .7 1.9M93.7 269.2h.8M94.3 262.5l.3-.4h.5l.2 .3-.3 .6-.8 .8h1.2M95.2 269.9v-1.9l.7 1.9 .7-1.9v1.9M96 263.8h.2zM97.3 269l1-.1 .1-.7-1.1-.2v1.9M97.9 262.6a.56 .56 0 0 1-.8 .5 .56 .56 0 0 1-.2-.9 .56 .56 0 0 1 .9 .1l.1 .3a.85 .85 0 0 1-.7 1.2l-.4-.2M99.2 268.3l.1-.2a.83 .83 0 0 1 1.1 .9 .83 .83 0 0 1-1.1 .8l-.3-.6zM100.4 262.1v1.7M100.7 263.2l.6 .6M100.9 267.7a1.88 1.88 0 0 1 0 2.8"/>
<path d="M101.2 262.6l-.8 .9M101.6 262.1l.6 1.7 .7-1.7M103.9 261.7a1.85 1.85 0 0 0 0 2.7M104.5 262.3l.8 .5M104.9 262.1v1M105.3 262.3l-.8 .5M105.8 261.7a1.81 1.81 0 0 1 0 2.7"/>
</g>
<!-- layer: RP_CONDUCTOR -->
<path d="M15 263h9" fill="none" stroke="#00f" stroke-width=".51"/>
<text font-size="8.8" x="379.6" y="265.6">LP-08</text>
<text font-size="7.5" x="385.2" y="284.3">08/23</text>
<text font-size="6.6" fill="#00f" x="387.7" y="27.9">N.M.</text>
<g font-size="5.7">
<text x="14.1" y="242.4">LEYENDA</text>
<text x="177.1" y="242">ESCUELA PROFESIONAL DE INGENIERIA MECANICA ELECTRICA - EPIME</text>
<text x="177.1" y="251.9">PROYECTO:</text>
<text x="246.2" y="262.8">RED DE LINEA PRIMARIA - PLANTA</text>
<text x="177.4" y="264.2">1:5000</text>
<text x="232.1" y="273.8">DIST. CAPACHICA - PROV. PUNO - REG. PUNO</text>
</g>
<g font-size="5.3">
<text x="231.8" y="262.8">TEMA:</text>
<text x="177.1" y="275.2">REV. 7</text>
</g>
<g font-size="4.9" fill="#00f">
<text x="58.9" y="46.9">054</text>
<text x="194.7" y="99.8">060</text>
<text x="305.9" y="202.1">066</text>
</g>
<g font-size="4.9">
<text x="16.9" y="233.2">VIENE DE LP-07</text>
<text x="369.4" y="233.2">CONTINUA EN LP-09</text>
<text x="28.2" y="246.9">122</text>
<text x="376.1" y="249.4">PLANO N</text>
<text x="27.9" y="252.9">49</text>
<text x="27.9" y="258.9">43</text>
<text x="177.1" y="259.6">ESCALA</text>
<text x="204.3" y="259.6">FECHA</text>
<text x="27.9" y="270.9">45</text>
<text x="231.8" y="284.7">AUTOR:</text>
</g>
<g font-size="4.4" fill="#00f">
<text x="88.9" y="33.9">055</text>
<text x="87.5" y="38.8">PAT-1</text>
<text x="140.4" y="50.8">057</text>
<text x="108.3" y="63.5">056</text>
<text x="192.6" y="68.1">059</text>
<text x="157.7" y="82.5">PS1-3</text>
<text x="159.1" y="80.1">058</text>
<text x="230.7" y="106.9">PS1-3</text>
<text x="232.5" y="104.4">061</text>
<text x="240.2" y="141.8">062</text>
<text x="270.2" y="139.3">063</text>
<text x="274.5" y="173.2">064</text>
<text x="305.5" y="171.8">065</text>
<text x="273.4" y="178.2">PAT-1</text>
<text x="335.5" y="203.2">PA1-3</text>
<text x="336.9" y="200.7">067</text>
<text x="329.5" y="231.1">068</text>
</g>
<g font-size="4.4">
<text x="310.1" y="221.2">100</text>
<text x="329.8" y="221.2">200</text>
<text x="350" y="221.2">300</text>
<text x="369.7" y="221.2">400</text>
<text x="388.1" y="221.2">500 m</text>
</g>
<g font-size="4" fill="#ff7f00">
<text x="169.7" y="75.5">CR-25</text>
<text x="198.3" y="88.9">CR-26</text>
<text x="254.7" y="141.1">CR-27</text>
<text x="330.9" y="211">CR-29</text>
<text x="337.6" y="220.8">CR-30</text>
</g>
<text font-size="3.6" x="249" y="283.5">RENZO GABRIEL MAMANI GALINDO</text>
<text font-size="3.1" fill="#00f" x="358.8" y="236.4">069</text>
<g font-size="2.6" fill="#00f">
<text x="59.3" y="51.2">--</text>
<text x="140.8" y="55.4">--</text>
<text x="108.7" y="67.7">--</text>
<text x="192.6" y="72.7">--</text>
<text x="195.1" y="104.1">--</text>
<text x="270.6" y="143.9">--</text>
<text x="240.6" y="146">--</text>
<text x="305.9" y="176.4">--</text>
<text x="306.2" y="206.4">--</text>
<text x="329.8" y="235.3">--</text>
</g>
<text font-size="2.6" x="177.1" y="286.1">________________________</text>
</svg>
